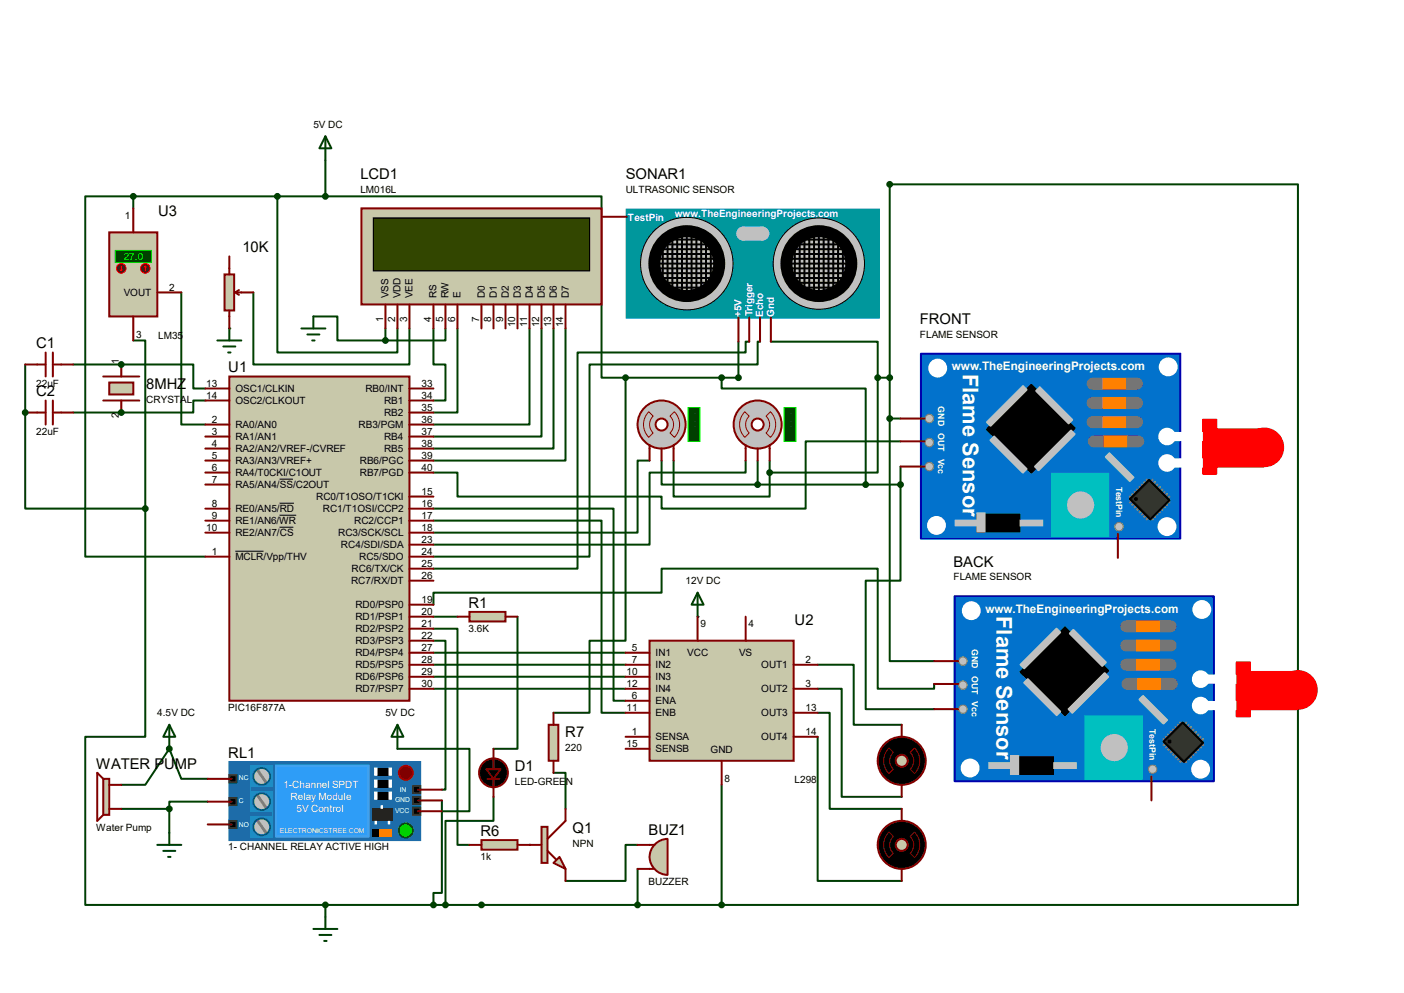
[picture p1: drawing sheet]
<svg xmlns="http://www.w3.org/2000/svg" width="297mm" height="210mm" viewBox="0 0 297 210" stroke-linecap="round" stroke-linejoin="round" font-family="sans-serif">
<path d="M68.8 33.9v7.6h58.5v38.4h5M188.2 39v40.9M156.2 72.3v7.6M68.8 191.4v2.5" fill="none" stroke="#004000" stroke-width=".42"/>
<circle cx="25.7" cy="87.2" r=".21" fill="#004000"/>
<path d="M15.5 87.2h10.2" fill="none" stroke="#004000" stroke-width=".42"/>
<circle cx="25.7" cy="77.1" r=".21" fill="#004000"/>
<path d="M15.5 77.1h10.2M173 140.6h7.6v12.7h10.2M173 145.7h5.1v22.8h12.7M173 150.7h2.5v20.4h15.3M173 155.8v30.5h17.8" fill="none" stroke="#004000" stroke-width=".42"/>
<circle cx="147.6" cy="130.4" r=".21" fill="#004000"/>
<path d="M134.9 183.8v7.6h-33" fill="none" stroke="#004000" stroke-width=".42"/>
<circle cx="112" cy="178.7" r=".21" fill="#004000"/>
<path d="M28.2 41.5v2.6M132.3 79.9v55.6h-7.6v15.2h-7.6M117.1 163.4h2.5v7.7M134.9 178.7h-2.6v7.6h-12.7" fill="none" stroke="#004000" stroke-width=".42"/>
<circle cx="48.5" cy="69.5" r=".21" fill="#004000"/>
<g fill="none" stroke="#004000" stroke-width=".42">
<path d="M188.2 39h86.4v152.4h-121.9M58.7 41.5v33h25.4v-5M68.8 41.5h-50.8v76.2h25.4M25.7 77.1h15.2v5.1h2.5M38.4 61.8v28h5M53.6 61.8v15.3h33v-7.6M96.8 69.5v17.7h-5.1M112 69.5v20.3h-20.3M114.6 69.5v22.8h-22.9M117.1 69.5v25.4h-25.4M119.6 69.5v27.9h-27.9M43.4 84.7h-2.5v2.5h-15.2"/>
<path d="M137.4 97.4h-2.5v15.2h-43.2M157.7 97.4v2.5h-20.3v15.3h-45.7M91.7 107.6h38.1v40.6h2.5M91.7 110.1h35.6v40.6h5M91.7 135.5h2.5v31.5h-.7M91.7 133h5.1v45.7h2.5M91.7 138h40.6M91.7 130.4h5.1M109.5 130.4v28h-5.1M35.8 158.4l-5.1 7.6h-5M91.7 145.7h40.6M91.7 143.1h40.6"/>
<path d="M91.7 140.6h40.6M152.7 166v25.4M134.9 191.4h17.8"/>
</g>
<circle cx="35.8" cy="158.4" r=".21" fill="#004000"/>
<path d="M5.3 77.1v10.1M35.8 158.4l2.6 6.3h5.5M25.7 171.1h10.1M35.8 171.1v5M43.9 169.5h-8.1v1.6" fill="none" stroke="#004000" stroke-width=".42"/>
<circle cx="5.3" cy="87.2" r=".21" fill="#004000"/>
<g fill="none" stroke="#004000" stroke-width=".42">
<path d="M28.2 72h2.5v35.6M66.3 66.9h5.1v5.1h10.1M81.5 69.5v2.5M91.7 69.5v7.6h2.5v7.6h-2.5M94.2 69.5v2.5h-12.7M132.3 79.9h23.9M152.7 79.9v2.3h30.4v20.3M158.5 72.3h-.8v2.2h-35.5v45.8h-30.5M160.8 72.3h-.5v4.8h-35.6v40.6h-33M163.1 72.3h22.6v7.6M185.7 79.9v20h-22.9M185.7 79.9h2.5v8.6"/>
<path d="M5.3 87.2v20.4h25.4M140 97.4v5.1h20.3M142.5 97.4v7.6h20.3v-5.1M160.3 97.4v5.1M162.8 97.4v2.5M188.2 88.5v51.3h9.4M188.2 88.5h2.3M190.5 93.3h-20.1v14.3h-30.4v-2.6h-43.2v-5.1h-5.1M190.5 98.7v3.8M30.7 107.6v48.2h-12.7v35.6h83.9M160.3 102.5h30.2M190.5 102.5v20.3h-7.4v27.2h14.5"/>
<path d="M91.7 127.9v-2.6h48.3v-5h45.7v25.4h11.9v-1M84.1 158.4h15.2v13.2h-5.8M93.5 169.3v19.5h-1.8v2.6M104.4 168.5v5.1h-10.2v17.8"/>
</g>
<path d="M48.5 161.2h40.4v16.5h-40.4z" fill="#1d6ca9" stroke="#1d6ca9" stroke-width=".42"/>
<path d="M52.8 161.9h4.9v15.3h-4.9z" fill="#2584d9"/>
<circle cx="55.4" cy="164.2" r="1.79" fill="#c0c0c0"/>
<path d="M54.1 162.9l.6-.3 1.9 2.8-.5 .4z" fill="#808080"/>
<path d="M58.4 161.9h19.6v15h-19.6z" fill="#2e9df7" stroke="#47b4f7" stroke-width=".42"/>
<circle cx="85.9" cy="175.6" r="1.48" fill="#00a400" stroke="#008000" stroke-width=".42"/>
<circle cx="55.4" cy="164.2" r="1.79" fill="none" stroke="#175786" stroke-width=".42"/>
<path d="M53.1 166.5h4.6v.8h-4.6z" fill="#1d6ca9"/>
<circle cx="55.4" cy="169.5" r="1.79" fill="#c0c0c0"/>
<path d="M54.1 168.3l.6-.4 1.9 2.9-.5 .4z" fill="#808080"/>
<circle cx="55.4" cy="169.5" r="1.79" fill="none" stroke="#175786" stroke-width=".42"/>
<path d="M52.8 171.8h4.6v.8h-4.6z" fill="#1d6ca9"/>
<circle cx="55.4" cy="174.9" r="1.79" fill="#c0c0c0"/>
<path d="M54.1 173.6l.6-.3 1.9 2.8-.5 .4z" fill="#808080"/>
<circle cx="55.4" cy="174.9" r="1.79" fill="none" stroke="#175786" stroke-width=".42"/>
<path d="M79.8 162.4h2.5v1.6h-2.5zM79.8 165h2.5v1.5h-2.5zM79.8 167.5h2.5v1.5h-2.5z" fill="#000"/>
<g fill="#fff" stroke="#fff" stroke-width=".21">
<path d="M79.2 162.4h.6v1.6h-.6z"/>
<path d="M82.3 162.4h.5v1.6h-.5z"/>
<path d="M79.2 165h.6v1.5h-.6z"/>
<path d="M82.3 165h.5v1.5h-.5z"/>
<path d="M79.2 167.5h.6v1.5h-.6z"/>
<path d="M82.3 167.5h.5v1.5h-.5z"/>
</g>
<path d="M78.7 171.1h4.4v2.5h-4.4z" fill="#242424"/>
<path d="M80.5 170.3h.5v.8h-.5zM79.2 173.6h.6v.8h-.6zM82 173.6h.5v.8h-.5z" fill-rule="evenodd" fill="#fff"/>
<path d="M80 175.4h2.8v1.5h-2.8z" fill="#ca6500"/>
<path d="M78.7 175.4h1.3v1.5h-1.3z" fill="#000"/>
<circle cx="85.9" cy="163.4" r="1.48" fill="#800000" stroke="#a40000" stroke-width=".42"/>
<path d="M48.5 164h1.5v1.5h-1.5zM48.5 168.8h1.5v1.5h-1.5zM48.5 173.6h1.5v1.5h-1.5zM87.4 166.2h1.5v1.6h-1.5zM87.4 168.5h1.5v1.6h-1.5zM87.4 170.8h1.5v1.5h-1.5z" fill="#000" stroke="#373737" stroke-width=".42"/>
<path d="M104.4 158.4v4.3M43.9 169.5h5.1M43.9 174.4h5.1M43.9 164.7h5.1M88.4 167h5.1M88.4 169.3h5.1M88.4 171.6h5.1M104.4 164.7v3.8" fill="none" stroke="#800000" stroke-width=".42"/>
<circle cx="104.4" cy="163.4" r="3" fill="#000" stroke="#800000" stroke-width=".42"/>
<path d="M103.1 164.7h2.6" fill="none" stroke="#800000" stroke-width=".38"/>
<path d="M102.9 162.7h3l-1.5 2z" fill="#000" stroke="#800000" stroke-width=".38"/>
<path d="M68.8 28.8l1.3 2.6h-2.5zM68.8 28.8v5.1M66.3 196.5h5.1M67.6 197.7h2.5M68.6 199h.5M68.8 193.9v2.6" fill="none" stroke="#004000" stroke-width=".42"/>
<g fill="#004000" stroke="#004000" stroke-width=".42">
<circle cx="68.8" cy="41.5" r=".51"/>
<circle cx="68.8" cy="191.4" r=".51"/>
</g>
<path d="M132.6 44.3h53.3v22.9h-53.3z" fill="#00979c" stroke="#00979c" stroke-width=".42"/>
<g fill="#c0c0c0" stroke="#000" stroke-width=".21">
<circle cx="173.2" cy="55.8" r="9.7"/>
<circle cx="145.3" cy="55.8" r="9.8"/>
</g>
<g fill="#c0c0c0" stroke="#000" stroke-width="2.5">
<circle cx="173.2" cy="55.8" r="6.9"/>
<circle cx="145.3" cy="55.8" r="6.9"/>
</g>
<g fill="none" stroke="#000" stroke-width=".42">
<path d="M138.2 56.8h12.9M138.7 54.7h12.7M138.7 53.7h12.4M138.7 57.8h12.2M138.9 55.8h12.2M139.2 52.7h11.7M139.2 51.7h10.9M139.2 58.8h11.4M139.4 59.8h11M140.2 52.5v6.6M140.5 50.7h8.6M141.2 50.9v9.4"/>
<path d="M142.2 50.7v10.4M143.3 49.9v11.7M144.3 49.9v11.9M145.3 49.9v12.5M146.3 49.9v12.5M147.3 49.4v12.7M148.3 50.4v11.7M149.4 51.7v9.6M150.4 52.7v6.6M166.6 53.7h12.2M167.1 55.8h12.7M167.1 54.7h12.5"/>
<path d="M167.1 56.8h12.5M167.4 52.7h11.4M167.4 51.7h10.4M167.4 57.8h11.7M167.9 58.8h11.4M168.1 52.5v5.8M168.4 59.8h9.7M168.9 50.7h8.1M169.2 50.9v9.4M170.2 50.4v10.7M171.2 49.7v11.9M172.2 49.7v12.1"/>
<path d="M173.2 49.7v12.1M174.2 49.7v12.1M175.3 49.9v11.7M176.3 50.4v10.7M177.3 51.7v8.6M178.3 52.2v7.1M139.4 60.8h10.5M169.2 60.8h7.6"/>
</g>
<g fill="#c0c0c0" stroke="#c0c0c0" stroke-width=".42">
<path d="M157.2 48.1h4.1v2.6h-4.1z"/>
<circle cx="157.2" cy="49.4" r="1.27"/>
<circle cx="161.3" cy="49.4" r="1.27"/>
</g>
<path d="M127.5 45.8h5.1M156.2 67.2v5.1M158.5 67.2v5.1M160.8 67.2v5.1M163.1 67.2v5.1" fill="none" stroke="#800000" stroke-width=".42"/>
<path d="M254.5 88.8h2.8v2h9.9v7.9h-9.9v1.5h-2.8z" fill="#f00" stroke="#f00" stroke-width=".42"/>
<path d="M194.8 74.8h54.9v39.1h-54.9z" fill="#0272cc" stroke="#0000c0" stroke-width=".42"/>
<circle cx="267.5" cy="94.6" r="4" fill="#f00" stroke="#f00" stroke-width=".42"/>
<path d="M222.5 100.2h11.9v13.2h-11.9z" fill="#00c0c0" stroke="#00c0c0" stroke-width=".42"/>
<g fill="#c0c0c0" stroke="#c0c0c0" stroke-width=".42">
<path d="M220 81.9l6.8 6.9-.7 .7-6.9-6.8z"/>
<path d="M210.3 92.3l6.9 6.9-.8 .7-6.9-6.8z"/>
<path d="M226.6 91.1l.7 .7-7.6 7.6-.8-.7z"/>
<path d="M216.4 81.7l.8 .7-7.7 7.6-.7-.7z"/>
<path d="M233.9 96.6l.8-.7 5.1 5.1-.8 .7z"/>
<path d="M206.8 108.6h1.5v3.8h-1.5z"/>
<path d="M215.9 110.1h4.6v1h-4.6z"/>
<path d="M202.2 110.1h4.6v1h-4.6z"/>
<circle cx="228.6" cy="106.8" r="2.67"/>
</g>
<path d="M218.2 81.4l9.1 9.2-9.1 9.3-9.4-9.1zM206.8 108.8h8.8v3.6h-8.8z" fill="#000" stroke="#000" stroke-width=".42"/>
<path d="M231.1 81.2h9.4M231.1 85.2h9.4M231.1 89.3h9.4M231.4 93.3h9.4" fill="none" stroke="#757575" stroke-width="2.5"/>
<g fill="#ff8000" stroke="#ff8000" stroke-width=".42">
<path d="M233.4 80.1h4.6v2.1h-4.6z"/>
<path d="M233.4 84.2h4.6v2h-4.6z"/>
<path d="M233.4 88.3h4.6v2h-4.6z"/>
<path d="M233.7 92.3h4.6v2.1h-4.6z"/>
</g>
<g fill="none" stroke="#808080" stroke-width=".47">
<path d="M239 105l.5 .5M239.5 105.8l-.5 .5M239.5 104.5l.5 .5M240 106.3l-.5 .5M240 104l.5 .5M240.5 106.8l-.5 .5M240.5 103.5l.5 .5M241 107.3l-.5 .5M241 103l.6 .5M241.6 107.8l-.6 .5M241.6 102.5l.5 .5M242.1 108.3l-.5 .5"/>
<path d="M242.1 102l.5 .5M242.6 108.8l-.5 .5M242.6 101.5l.5 .5M243.1 109.3l-.5 .6M243.3 109.3l.5 .6M243.8 101.5l-.5 .5M243.8 108.8l.5 .5M244.3 102l-.5 .5M244.3 108.3l.6 .5M244.9 102.5l-.6 .5M244.9 107.8l.5 .5M245.4 103l-.5 .5"/>
<path d="M245.4 107.3l.5 .5M245.9 103.5l-.5 .5M245.9 106.8l.5 .5M246.4 104l-.5 .5M246.4 106.3l.5 .5M246.9 104.5l-.5 .5M246.9 105.8l.5 .5M247.4 105l-.5 .5"/>
</g>
<path d="M243.1 101.5l4.3 4.3-4.1 4.1-4.3-4.4z" fill="#2c2c2c" stroke="#000" stroke-width=".42"/>
<circle cx="240.3" cy="105.5" r=".3" fill="#000" stroke="#000" stroke-width=".21"/>
<g fill="#fff" stroke="#fff" stroke-width=".42">
<path d="M247.6 91.6h6.7v1.5h-6.7z"/>
<path d="M247.6 97.2h6.7v1.5h-6.7z"/>
<circle cx="246.9" cy="92.3" r="1.65"/>
<circle cx="246.9" cy="97.9" r="1.65"/>
<circle cx="246.9" cy="111.4" r="1.79"/>
</g>
<g fill="#c0c0c0" stroke="#808080" stroke-width=".25">
<circle cx="196.6" cy="98.7" r=".89"/>
<circle cx="196.6" cy="93.6" r=".89"/>
<circle cx="196.6" cy="88.5" r=".89"/>
<circle cx="236.7" cy="111.4" r=".89"/>
</g>
<g fill="#fff" stroke="#fff" stroke-width=".42">
<circle cx="247.1" cy="77.6" r="1.79"/>
<circle cx="198.1" cy="111.1" r="1.79"/>
<circle cx="198.4" cy="77.9" r="1.79"/>
</g>
<path d="M190.5 93.3h5.1M190.5 88.5h5.1M190.5 98.7h5.1M236.5 112.9v5.1" fill="none" stroke="#800000" stroke-width=".42"/>
<path d="M261.6 140.1h2.8v2h9.9v7.9h-9.9v1.5h-2.8z" fill="#f00" stroke="#f00" stroke-width=".42"/>
<path d="M201.9 126.1h54.9v39.1h-54.9z" fill="#0272cc" stroke="#0000c0" stroke-width=".42"/>
<circle cx="274.6" cy="145.9" r="4" fill="#f00" stroke="#f00" stroke-width=".42"/>
<path d="M229.6 151.5h12v13.2h-12z" fill="#00c0c0" stroke="#00c0c0" stroke-width=".42"/>
<g fill="#c0c0c0" stroke="#c0c0c0" stroke-width=".42">
<path d="M227.1 133.2l6.8 6.9-.7 .7-6.9-6.8z"/>
<path d="M217.4 143.6l6.9 6.9-.8 .8-6.8-6.9z"/>
<path d="M233.7 142.4l.7 .7-7.6 7.6-.7-.7z"/>
<path d="M223.5 133l.8 .7-7.6 7.7-.8-.8z"/>
<path d="M241 148l.8-.8 5.1 5.1-.8 .7z"/>
<path d="M213.9 159.9h1.5v3.8h-1.5z"/>
<path d="M223 161.4h4.6v1h-4.6z"/>
<path d="M209.3 161.4h4.6v1h-4.6z"/>
<circle cx="235.7" cy="158.1" r="2.67"/>
</g>
<path d="M215.9 142.1l9.4-9.4 9.1 9.2-9.1 9.4zM213.9 160.1h8.9v3.6h-8.9z" fill="#000" stroke="#000" stroke-width=".42"/>
<path d="M238.3 132.5h9.3M238.3 136.5h9.3M238.3 140.6h9.3M238.5 144.7h9.4" fill="none" stroke="#757575" stroke-width="2.5"/>
<g fill="#ff8000" stroke="#ff8000" stroke-width=".42">
<path d="M240.5 131.4h4.6v2.1h-4.6z"/>
<path d="M240.5 135.5h4.6v2h-4.6z"/>
<path d="M240.5 139.6h4.6v2h-4.6z"/>
<path d="M240.8 143.6h4.6v2.1h-4.6z"/>
</g>
<g fill="none" stroke="#808080" stroke-width=".47">
<path d="M246.1 156.3l.5 .5M246.6 157.1l-.5 .5M246.6 155.8l.5 .5M247.1 157.6l-.5 .5M247.1 155.3l.5 .5M247.6 158.1l-.5 .5M247.6 154.8l.6 .5M248.2 158.6l-.6 .5M248.2 154.3l.5 .5M248.7 159.1l-.5 .5M248.7 153.8l.5 .5M249.2 159.6l-.5 .5"/>
<path d="M249.2 153.3l.5 .5M249.7 152.8l.5 .5M251 152.8l-.6 .5M251.5 153.3l-.5 .5M251.5 159.6l.5 .5M252 153.8l-.5 .5M252 159.1l.5 .5M252.5 154.3l-.5 .5M252.5 158.6l.5 .5M253 154.8l-.5 .5M253 158.1l.5 .5M253.5 155.3l-.5 .5"/>
<path d="M253.5 157.6l.5 .5M254 155.8l-.5 .5M254 157.1l.5 .5M254.5 156.3l-.5 .5M249.7 160.1l-.5 .6M250.2 160.7l-.5 .5M250.4 160.7l.6 .5M251 160.1l.5 .6"/>
</g>
<path d="M246.1 156.8l4.1-4 4.3 4.3-4.1 4.1z" fill="#2c2c2c" stroke="#000" stroke-width=".42"/>
<circle cx="247.4" cy="156.8" r=".3" fill="#000" stroke="#000" stroke-width=".21"/>
<g fill="#fff" stroke="#fff" stroke-width=".42">
<path d="M254.8 142.9h6.6v1.5h-6.6z"/>
<path d="M254.8 148.5h6.6v1.5h-6.6z"/>
<circle cx="254" cy="143.6" r="1.65"/>
<circle cx="254" cy="149.2" r="1.65"/>
<circle cx="254" cy="162.7" r="1.79"/>
</g>
<g fill="#c0c0c0" stroke="#808080" stroke-width=".25">
<circle cx="203.7" cy="150" r=".89"/>
<circle cx="203.7" cy="144.9" r=".89"/>
<circle cx="203.7" cy="139.8" r=".89"/>
<circle cx="243.8" cy="162.7" r=".89"/>
</g>
<g fill="#fff" stroke="#fff" stroke-width=".42">
<circle cx="254.2" cy="128.9" r="1.79"/>
<circle cx="205.2" cy="162.4" r="1.79"/>
<circle cx="205.5" cy="129.2" r="1.79"/>
</g>
<path d="M197.6 139.8h5.1M197.6 144.7h5.1M197.6 150h5.1M243.6 164.2v5.1" fill="none" stroke="#800000" stroke-width=".42"/>
<g fill="#004000" stroke="#004000" stroke-width=".42">
<circle cx="132.3" cy="79.9" r=".51"/>
<circle cx="188.2" cy="79.9" r=".51"/>
<circle cx="188.2" cy="39" r=".51"/>
<circle cx="156.2" cy="79.9" r=".51"/>
</g>
<circle cx="190.8" cy="160.9" r="5.1" fill="#000" stroke="#800000" stroke-width=".42"/>
<path d="M188 158.2l1 .9a2.46 2.46 0 0 0 0 3.6l-1 .9a3.9 3.9 0 0 1 0-5.4zM193.5 158.2a3.9 3.9 0 0 1 0 5.4l-1-.9a2.46 2.46 0 0 0 0-3.6z" fill="none" stroke="#800000" stroke-width=".21"/>
<circle cx="190.8" cy="160.9" r="1.27" fill="#c8c8aa" stroke="#800000" stroke-width=".42"/>
<path d="M190.8 153.3v2.5M190.8 166v2.5" fill="none" stroke="#800000" stroke-width=".42"/>
<circle cx="190.8" cy="178.7" r="5.1" fill="#000" stroke="#800000" stroke-width=".42"/>
<path d="M188 176l1 .9a2.46 2.46 0 0 0 0 3.6l-1 .9a3.9 3.9 0 0 1 0-5.4zM193.5 176a3.9 3.9 0 0 1 0 5.4l-1-.9a2.46 2.46 0 0 0 0-3.6z" fill="none" stroke="#800000" stroke-width=".21"/>
<circle cx="190.8" cy="178.7" r="1.27" fill="#c8c8aa" stroke="#800000" stroke-width=".42"/>
<path d="M190.8 171.1v2.5M190.8 183.8v2.5" fill="none" stroke="#800000" stroke-width=".42"/>
<circle cx="160.3" cy="89.8" r="5.1" fill="#c0c0c0" stroke="#800000" stroke-width=".42"/>
<circle cx="160.3" cy="89.8" r="1.27" fill="#fff" stroke="#800000" stroke-width=".42"/>
<path d="M157.7 94.1v.8M162.8 94.1v.8" fill="none" stroke="#800000" stroke-width=".42"/>
<path d="M165.9 86.2h2.5v7.1h-2.5z" fill="#004000" stroke="#0f0" stroke-width=".21"/>
<path d="M157.6 87.1l.9 .9a2.46 2.46 0 0 0 0 3.6l-.9 .9a3.9 3.9 0 0 1 0-5.4zM163 87.1a3.9 3.9 0 0 1 0 5.4l-.9-.9a2.46 2.46 0 0 0 0-3.6z" fill="none" stroke="#800000" stroke-width=".21"/>
<path d="M157.7 94.9v2.5M160.3 94.9v2.5M162.8 94.9v2.5" fill="none" stroke="#800000" stroke-width=".42"/>
<circle cx="140" cy="89.8" r="5.1" fill="#c0c0c0" stroke="#800000" stroke-width=".42"/>
<circle cx="140" cy="89.8" r="1.27" fill="#fff" stroke="#800000" stroke-width=".42"/>
<path d="M137.4 94.1v.8M142.5 94.1v.8" fill="none" stroke="#800000" stroke-width=".42"/>
<path d="M145.5 86.2h2.6v7.1h-2.6z" fill="#004000" stroke="#0f0" stroke-width=".21"/>
<path d="M137.2 87.1l1 .9a2.46 2.46 0 0 0 0 3.6l-1 .9a3.9 3.9 0 0 1 0-5.4zM142.7 87.1a3.9 3.9 0 0 1 0 5.4l-1-.9a2.46 2.46 0 0 0 0-3.6z" fill="none" stroke="#800000" stroke-width=".21"/>
<path d="M21.8 79.6h7.7M21.8 84.7h7.7M137.4 94.9v2.5M140 94.9v2.5M142.5 94.9v2.5" fill="none" stroke="#800000" stroke-width=".42"/>
<circle cx="101.9" cy="191.4" r=".51" fill="#004000" stroke="#004000" stroke-width=".42"/>
<path d="M23.1 80.9h5.1v2.5h-5.1z" fill="#c8c8aa" stroke="#800000" stroke-width=".42"/>
<path d="M5.3 77.1h4.4M9.7 74.5v5.1M11.2 74.5v5.1M11.2 77.1h4.3M25.7 77.1v2.5M5.3 87.2h4.4M9.7 84.7v5.1M11.2 84.7v5.1M11.2 87.2h4.3M25.7 84.7v2.5" fill="none" stroke="#800000" stroke-width=".42"/>
<g fill="#004000" stroke="#004000" stroke-width=".42">
<circle cx="25.7" cy="87.2" r=".51"/>
<circle cx="25.7" cy="77.1" r=".51"/>
</g>
<path d="M138.6 178.6a3.8 3.8 0 0 1 2.6-1.2v7.6a3.8 3.8 0 0 1-3.5-2.3 3.8 3.8 0 0 1 .9-4.1z" fill="#c8c8aa" stroke="#800000" stroke-width=".42"/>
<path d="M134.9 178.7h3.5M134.9 183.8h3.5" fill="none" stroke="#800000" stroke-width=".42"/>
<path d="M147.6 125.3l1.2 2.6h-2.5zM147.6 125.3v5.1" fill="none" stroke="#004000" stroke-width=".42"/>
<path d="M137.4 135.5h30.5v25.4h-30.5z" fill="#c8c8aa" stroke="#800000" stroke-width=".42"/>
<g fill="none" stroke="#800000" stroke-width=".42">
<path d="M132.3 138h5.1M147.6 130.4v5.1M157.7 130.4v5.1M132.3 140.6h5.1M132.3 148.2h5.1M132.3 145.7h5.1M132.3 150.7h5.1M132.3 155.8h5.1M132.3 143.1h5.1M132.3 158.4h5.1M167.9 140.6h5.1M167.9 145.7h5.1"/>
<path d="M167.9 150.7h5.1M167.9 155.8h5.1M152.7 160.9v5.1"/>
</g>
<circle cx="134.9" cy="191.4" r=".51" fill="#004000" stroke="#004000" stroke-width=".42"/>
<path d="M101.9 177.7h7.6v2h-7.6z" fill="#c8c8aa" stroke="#800000" stroke-width=".42"/>
<path d="M99.3 178.7h2.6M109.5 178.7h2.5" fill="none" stroke="#800000" stroke-width=".42"/>
<g fill="#c8c8aa" stroke="#800000" stroke-width=".42">
<path d="M117.1 182.5l1.3-1.3 1.2 2.6z"/>
<path d="M114.6 174.9h1.2v7.6h-1.2z"/>
</g>
<path d="M112 178.7h2.6M115.8 180l1.8 1.7M119.6 171.1v2.5l-3.8 3.8M119.6 183.8v2.5" fill="none" stroke="#800000" stroke-width=".42"/>
<path d="M116.1 153.3h2v7.6h-2z" fill="#c8c8aa" stroke="#800000" stroke-width=".42"/>
<path d="M117.1 150.7v2.6M117.1 160.9v2.5" fill="none" stroke="#800000" stroke-width=".42"/>
<path d="M21.8 164.7h1.3v7.6h-1.3z" fill="#c8c8aa" stroke="#800000" stroke-width=".42"/>
<path d="M21.8 164.7l-1.2-1.3v10.2l1.2-1.3M23.1 171.1h2.6M23.1 166h2.6" fill="none" stroke="#800000" stroke-width=".42"/>
<path d="M23.1 49.1h10.2v17.8h-10.2z" fill="#c8c8aa" stroke="#800000" stroke-width=".42"/>
<path d="M24.4 53h7.6v2.5h-7.6z" fill="#004000" stroke="#0f0" stroke-width=".21"/>
<path d="M28.2 44.1v5M28.2 66.9v5.1M33.3 61.8h5.1" fill="none" stroke="#800000" stroke-width=".42"/>
<circle cx="30.7" cy="56.8" r="1.02" fill="#400000" stroke="#f00" stroke-width=".21"/>
<path d="M30.7 56.3l-.2 .2M30.7 56.3l.3 .2M30.7 56.3v1" fill="none" stroke="#f00" stroke-width=".21"/>
<circle cx="25.7" cy="56.8" r="1.02" fill="#400000" stroke="#f00" stroke-width=".21"/>
<path d="M25.4 57l.3 .3M25.7 56.3v1M25.9 57l-.2 .3" fill="none" stroke="#f00" stroke-width=".21"/>
<circle cx="28.2" cy="41.5" r=".51" fill="#004000" stroke="#004000" stroke-width=".42"/>
<path d="M35.8 153.3l1.3 2.5h-2.6zM35.8 153.3v5.1" fill="none" stroke="#004000" stroke-width=".42"/>
<path d="M76.5 44.1h50.8v20.3h-50.8z" fill="#c8c8aa" stroke="#800000" stroke-width=".42"/>
<path d="M79 46.1h45.7v11.2h-45.7z" fill="#324600" stroke="#000" stroke-width=".25"/>
<g fill="none" stroke="#800000" stroke-width=".42">
<path d="M81.5 64.4v5.1M84.1 64.4v5.1M86.6 64.4v5.1M91.7 64.4v5.1M94.2 64.4v5.1M96.8 64.4v5.1M101.9 64.4v5.1M104.4 64.4v5.1M106.9 64.4v5.1M109.5 64.4v5.1M112 64.4v5.1M114.6 64.4v5.1"/>
<path d="M117.1 64.4v5.1M119.6 64.4v5.1"/>
</g>
<path d="M46 72h5.1M47.2 73.3h2.6M48.3 74.5h.5M48.5 69.5v2.5" fill="none" stroke="#004000" stroke-width=".42"/>
<path d="M47.5 58h2v7.7h-2z" fill="#c8c8aa" stroke="#800000" stroke-width=".42"/>
<path d="M48.5 54.2v3.8M48.5 65.7v3.8M49.8 61.8l.7 .6M49.8 61.8h3.8M50.5 61.3l-.7 .5" fill="none" stroke="#800000" stroke-width=".42"/>
<circle cx="58.7" cy="41.5" r=".51" fill="#004000" stroke="#004000" stroke-width=".42"/>
<path d="M63.8 69.5h5M65 70.7h2.6M66 72h.5M66.3 66.9v2.6" fill="none" stroke="#004000" stroke-width=".42"/>
<path d="M48.5 79.6h38.1v68.6h-38.1z" fill="#c8c8aa" stroke="#800000" stroke-width=".42"/>
<g fill="none" stroke="#800000" stroke-width=".42">
<path d="M43.4 89.8h5.1M43.4 92.3h5.1M43.4 94.9h5.1M43.4 99.9h5.1M43.4 82.2h5.1M43.4 84.7h5.1M43.4 97.4h5.1M86.6 89.8h5.1M86.6 92.3h5.1M86.6 94.9h5.1M86.6 99.9h5.1M86.6 82.2h5.1"/>
<path d="M86.6 84.7h5.1M86.6 97.4h5.1M86.6 87.2h5.1M43.4 102.5h5.1M43.4 107.6h5.1M43.4 110.1h5.1M43.4 112.6h5.1M43.4 117.7h5.1M86.6 107.6h5.1M86.6 110.1h5.1M86.6 112.6h5.1M86.6 117.7h5.1"/>
<path d="M86.6 115.2h5.1M86.6 105h5.1M86.6 127.9h5.1M86.6 130.4h5.1M86.6 138h5.1M86.6 135.5h5.1M86.6 133h5.1M86.6 122.8h5.1M86.6 120.3h5.1M86.6 145.7h5.1M86.6 143.1h5.1M86.6 140.6h5.1"/>
</g>
<path d="M49.8 116.6h6M59.1 101.3h2.9M59.1 106.4h3.1M59.1 109h3.6M59.1 111.5h3" fill="none" stroke="#000" stroke-width=".21"/>
<path d="M99.3 129.4h7.6v2h-7.6z" fill="#c8c8aa" stroke="#800000" stroke-width=".42"/>
<path d="M96.8 130.4h2.5M106.9 130.4h2.6" fill="none" stroke="#800000" stroke-width=".42"/>
<g fill="#004000" stroke="#004000" stroke-width=".42">
<circle cx="152.7" cy="191.4" r=".51"/>
<circle cx="35.8" cy="158.4" r=".51"/>
<circle cx="35.8" cy="171.1" r=".51"/>
<circle cx="5.3" cy="87.2" r=".51"/>
<circle cx="30.7" cy="107.6" r=".51"/>
<circle cx="81.5" cy="72" r=".51"/>
<circle cx="94.2" cy="191.4" r=".51"/>
<circle cx="91.7" cy="191.4" r=".51"/>
<circle cx="160.3" cy="102.5" r=".51"/>
<circle cx="190.5" cy="102.5" r=".51"/>
<circle cx="162.8" cy="99.9" r=".51"/>
<circle cx="185.7" cy="79.9" r=".51"/>
<circle cx="183.1" cy="102.5" r=".51"/>
<circle cx="152.7" cy="79.9" r=".51"/>
<circle cx="188.2" cy="88.5" r=".51"/>
</g>
<path d="M84.1 153.3l1.2 2.5h-2.5zM84.1 153.3v5.1M33.3 178.7h5.1M34.5 180h2.6M35.8 176.1v2.6M35.6 181.2h.5" fill="none" stroke="#004000" stroke-width=".42"/>
<g font-size="4.6" fill="#fff">
<text x="203.7" y="79" transform="rotate(90 203.7 79)">Flame Sensor</text>
<text x="210.8" y="130.3" transform="rotate(90 210.8 130.3)">Flame Sensor</text>
</g>
<g font-size="3.1">
<text x="76.2" y="37.8">LCD1</text>
<text x="132.4" y="37.8">SONAR1</text>
<text x="33.5" y="45.7">U3</text>
<text x="51.3" y="53.3">10K</text>
<text x="194.6" y="68.5">FRONT</text>
<text x="7.7" y="73.7">C1</text>
<text x="7.7" y="83.8">C2</text>
<text x="30.9" y="82.3">8MHZ</text>
<text x="48.3" y="78.7">U1</text>
<text x="201.7" y="119.8">BACK</text>
<text x="99.1" y="128.5">R1</text>
<text x="168.1" y="132.1">U2</text>
<text x="119.6" y="155.9">R7</text>
<text x="48.3" y="160.3">RL1</text>
<text x="20.4" y="162.6">WATER PUMP</text>
<text x="108.9" y="163">D1</text>
<text x="101.6" y="176.8">R6</text>
<text x="121.1" y="176.2">Q1</text>
<text x="137.2" y="176.5">BUZ1</text>
</g>
<g font-size="2.5" fill="#fff">
<text x="201.4" y="78.3">www.TheEngineeringProjects.com</text>
<text x="208.5" y="129.6">www.TheEngineeringProjects.com</text>
</g>
<g font-size="2.1">
<text x="66.3" y="27.1">5V DC</text>
<text x="76.2" y="40.7">LM016L</text>
<text x="132.4" y="40.8">ULTRASONIC SENSOR</text>
<text x="26.4" y="46.2">1</text>
<text x="26.2" y="62.6">VOUT</text>
<text x="35.8" y="61.5">2</text>
<text x="82.2" y="63.1" transform="rotate(-90 82.2 63.1)">VSS</text>
<text x="84.8" y="63.1" transform="rotate(-90 84.8 63.1)">VDD</text>
<text x="87.3" y="63.1" transform="rotate(-90 87.3 63.1)">VEE</text>
<text x="92.4" y="63.1" transform="rotate(-90 92.4 63.1)">RS</text>
<text x="94.9" y="63.1" transform="rotate(-90 94.9 63.1)">RW</text>
<text x="97.5" y="63.1" transform="rotate(-90 97.5 63.1)">E</text>
<text x="102.5" y="63.1" transform="rotate(-90 102.5 63.1)">D0</text>
<text x="105.1" y="63.1" transform="rotate(-90 105.1 63.1)">D1</text>
<text x="107.6" y="63.1" transform="rotate(-90 107.6 63.1)">D2</text>
<text x="110.2" y="63.1" transform="rotate(-90 110.2 63.1)">D3</text>
<text x="112.7" y="63.1" transform="rotate(-90 112.7 63.1)">D4</text>
<text x="115.2" y="63.1" transform="rotate(-90 115.2 63.1)">D5</text>
<text x="117.8" y="63.1" transform="rotate(-90 117.8 63.1)">D6</text>
<text x="120.3" y="63.1" transform="rotate(-90 120.3 63.1)">D7</text>
<text x="28.8" y="71.4">3</text>
<text x="33.5" y="71.6">LM35</text>
<text x="81" y="68.1" transform="rotate(-90 81 68.1)">1</text>
<text x="83.6" y="68.1" transform="rotate(-90 83.6 68.1)">2</text>
<text x="86.1" y="68.1" transform="rotate(-90 86.1 68.1)">3</text>
<text x="91.2" y="68.1" transform="rotate(-90 91.2 68.1)">4</text>
<text x="93.7" y="68.1" transform="rotate(-90 93.7 68.1)">5</text>
<text x="96.3" y="68.1" transform="rotate(-90 96.3 68.1)">6</text>
<text x="101.3" y="68.1" transform="rotate(-90 101.3 68.1)">7</text>
<text x="103.9" y="68.1" transform="rotate(-90 103.9 68.1)">8</text>
<text x="106.4" y="68.1" transform="rotate(-90 106.4 68.1)">9</text>
<text x="109" y="69.3" transform="rotate(-90 109 69.3)">10</text>
<text x="111.5" y="69.1" transform="rotate(-90 111.5 69.1)">11</text>
<text x="114" y="69.3" transform="rotate(-90 114 69.3)">12</text>
<text x="116.6" y="69.3" transform="rotate(-90 116.6 69.3)">13</text>
<text x="119.1" y="69.3" transform="rotate(-90 119.1 69.3)">14</text>
<text x="194.6" y="71.5">FLAME SENSOR</text>
<text x="25.1" y="77.1" transform="rotate(-90 25.1 77.1)">1</text>
<text x="7.7" y="81.8">22uF</text>
<text x="43.6" y="81.8">13</text>
<text x="49.8" y="82.9">OSC1/CLKIN</text>
<text x="77.3" y="82.9">RB0/INT</text>
<text x="89.2" y="81.8">33</text>
<text x="25.1" y="88.4" transform="rotate(-90 25.1 88.4)">2</text>
<text x="30.9" y="85.2">CRYSTAL</text>
<text x="43.6" y="84.3">14</text>
<text x="44.8" y="89.4">2</text>
<text x="49.8" y="85.5">OSC2/CLKOUT</text>
<text x="81.2" y="88">RB2</text>
<text x="81.2" y="85.5">RB1</text>
<text x="89.2" y="89.4">36</text>
<text x="89.2" y="86.9">35</text>
<text x="89.2" y="84.3">34</text>
<text x="7.7" y="91.9">22uF</text>
<text x="44.8" y="91.9">3</text>
<text x="44.8" y="94.5">4</text>
<text x="49.8" y="90.6">RA0/AN0</text>
<text x="49.8" y="93.1">RA1/AN1</text>
<text x="49.8" y="95.6">RA2/AN2/VREF-/CVREF</text>
<text x="75.9" y="90.6">RB3/PGM</text>
<text x="81.2" y="95.6">RB5</text>
<text x="81.2" y="93.1">RB4</text>
<text x="89.2" y="94.5">38</text>
<text x="89.2" y="91.9">37</text>
<text x="44.8" y="99.6">6</text>
<text x="44.8" y="97">5</text>
<text x="49.8" y="100.7">RA4/T0CKI/C1OUT</text>
<text x="49.8" y="98.2">RA3/AN3/VREF+</text>
<text x="76.1" y="100.7">RB7/PGD</text>
<text x="76.1" y="98.2">RB6/PGC</text>
<text x="89.2" y="99.6">40</text>
<text x="89.2" y="97">39</text>
<text x="44.8" y="102.1">7</text>
<text x="44.8" y="107.2">8</text>
<text x="49.8" y="103.3">RA5/AN4/SS/C2OUT</text>
<text x="66.9" y="105.8">RC0/T1OSO/T1CKI</text>
<text x="89.2" y="107.2">16</text>
<text x="89.2" y="104.6">15</text>
<text x="43.6" y="112.3">10</text>
<text x="44.8" y="109.7">9</text>
<text x="49.8" y="108.3">RE0/AN5/RD</text>
<text x="49.8" y="110.9">RE1/AN6/WR</text>
<text x="49.8" y="113.4">RE2/AN7/CS</text>
<text x="68.3" y="108.3">RC1/T1OSI/CCP2</text>
<text x="71.5" y="113.4">RC3/SCK/SCL</text>
<text x="74.9" y="110.9">RC2/CCP1</text>
<text x="89.2" y="109.7">17</text>
<text x="89.2" y="112.3">18</text>
<text x="44.8" y="117.3">1</text>
<text x="49.8" y="118.5">MCLR/Vpp/THV</text>
<text x="72.1" y="116">RC4/SDI/SDA</text>
<text x="76" y="118.5">RC5/SDO</text>
<text x="89.2" y="119.9">25</text>
<text x="89.2" y="117.3">24</text>
<text x="89.2" y="114.8">23</text>
<text x="74.3" y="123.6">RC7/RX/DT</text>
<text x="74.4" y="121">RC6/TX/CK</text>
<text x="89.2" y="122.4">26</text>
<text x="145" y="123.6">12V DC</text>
<text x="201.7" y="122.8">FLAME SENSOR</text>
<text x="75.2" y="128.7">RD0/PSP0</text>
<text x="75.2" y="131.2">RD1/PSP1</text>
<text x="89.2" y="127.5">19</text>
<text x="89.2" y="130">20</text>
<text x="75.2" y="136.3">RD3/PSP3</text>
<text x="75.2" y="133.7">RD2/PSP2</text>
<text x="89.2" y="137.7">27</text>
<text x="89.2" y="135.1">22</text>
<text x="89.2" y="132.6">21</text>
<text x="99.1" y="133.6">3.6K</text>
<text x="133.7" y="137.7">5</text>
<text x="148.2" y="132.6">9</text>
<text x="158.4" y="132.6">4</text>
<text x="75.2" y="143.9">RD6/PSP6</text>
<text x="75.2" y="141.4">RD5/PSP5</text>
<text x="75.2" y="138.8">RD4/PSP4</text>
<text x="89.2" y="142.7">29</text>
<text x="89.2" y="140.2">28</text>
<text x="132.5" y="142.7">10</text>
<text x="133.7" y="140.2">7</text>
<text x="138.7" y="138.8">IN1</text>
<text x="138.7" y="141.4">IN2</text>
<text x="138.7" y="143.9">IN3</text>
<text x="145.4" y="138.7">VCC</text>
<text x="156.3" y="138.7">VS</text>
<text x="161" y="141.4">OUT1</text>
<text x="170.4" y="140.2">2</text>
<text x="75.2" y="146.4">RD7/PSP7</text>
<text x="89.2" y="145.3">30</text>
<text x="132.5" y="145.3">12</text>
<text x="133.7" y="147.8">6</text>
<text x="138.7" y="149">ENA</text>
<text x="138.7" y="146.4">IN4</text>
<text x="161" y="146.4">OUT2</text>
<text x="170.4" y="145.3">3</text>
<text x="33.3" y="151.5">4.5V DC</text>
<text x="48.3" y="150.4">PIC16F877A</text>
<text x="81.5" y="151.5">5V DC</text>
<text x="132.5" y="150.4">11</text>
<text x="133.7" y="155.4">1</text>
<text x="138.7" y="151.5">ENB</text>
<text x="161" y="151.5">OUT3</text>
<text x="170.4" y="150.4">13</text>
<text x="170.4" y="155.4">14</text>
<text x="119.6" y="158.8">220</text>
<text x="132.5" y="158">15</text>
<text x="138.7" y="156.6">SENSA</text>
<text x="138.7" y="159.1">SENSB</text>
<text x="150.3" y="159.3">GND</text>
<text x="161" y="156.6">OUT4</text>
<text x="108.9" y="165.9">LED-GREEN</text>
<text x="153.3" y="165.4">8</text>
<text x="168.1" y="165.6">L298</text>
<text x="20.4" y="175.8">Water Pump</text>
<text x="48.3" y="179.8">1- CHANNEL RELAY ACTIVE HIGH</text>
<text x="121.1" y="179.2">NPN</text>
<text x="101.6" y="181.9">1k</text>
<text x="137.2" y="187.2">BUZZER</text>
</g>
<g font-size="2.1" fill="#fff">
<text x="132.8" y="46.7">TestPin</text>
<text x="142.7" y="45.9">www.TheEngineeringProjects.com</text>
<text x="156.9" y="67.1" transform="rotate(-90 156.9 67.1)">+5V</text>
<text x="159.2" y="66.9" transform="rotate(-90 159.2 66.9)">Trigger</text>
<text x="161.5" y="67" transform="rotate(-90 161.5 67)">Echo</text>
<text x="163.7" y="67" transform="rotate(-90 163.7 67)">Gnd</text>
<text x="59.9" y="166.7">1-Channel SPDT</text>
<text x="61.5" y="169.2">Relay Module</text>
<text x="62.7" y="171.7">5V Control</text>
</g>
<text font-size="2.1" fill="#0f0" x="26.2" y="55">27.0</text>
<g font-size="2.1" fill="#008000">
<text x="147.5" y="92.5" transform="rotate(-90 147.5 92.5)">+88.8</text>
<text x="167.8" y="92.5" transform="rotate(-90 167.8 92.5)">+88.8</text>
</g>
<g font-size="1.9" fill="#fff">
<text x="198.5" y="85.9" transform="rotate(90 198.5 85.9)">GND</text>
<text x="198.5" y="91.6" transform="rotate(90 198.5 91.6)">OUT</text>
<text x="198.5" y="97" transform="rotate(90 198.5 97)">Vcc</text>
<text x="236.1" y="103" transform="rotate(90 236.1 103)">TestPin</text>
<text x="205.6" y="137.2" transform="rotate(90 205.6 137.2)">GND</text>
<text x="205.6" y="142.9" transform="rotate(90 205.6 142.9)">OUT</text>
<text x="205.6" y="148.3" transform="rotate(90 205.6 148.3)">Vcc</text>
<text x="243.2" y="154.3" transform="rotate(90 243.2 154.3)">TestPin</text>
</g>
<g font-size="1.4" fill="#fff">
<text x="50.5" y="165.1">NC</text>
<text x="84.6" y="167.6">IN</text>
<text x="50.5" y="169.9">C</text>
<text x="83.6" y="169.6">GND</text>
<text x="83.6" y="171.9">VCC</text>
<text x="50.5" y="175">NO</text>
<text x="59.2" y="176.2">ELECTRONICSTREE.COM</text>
</g>
</svg>
